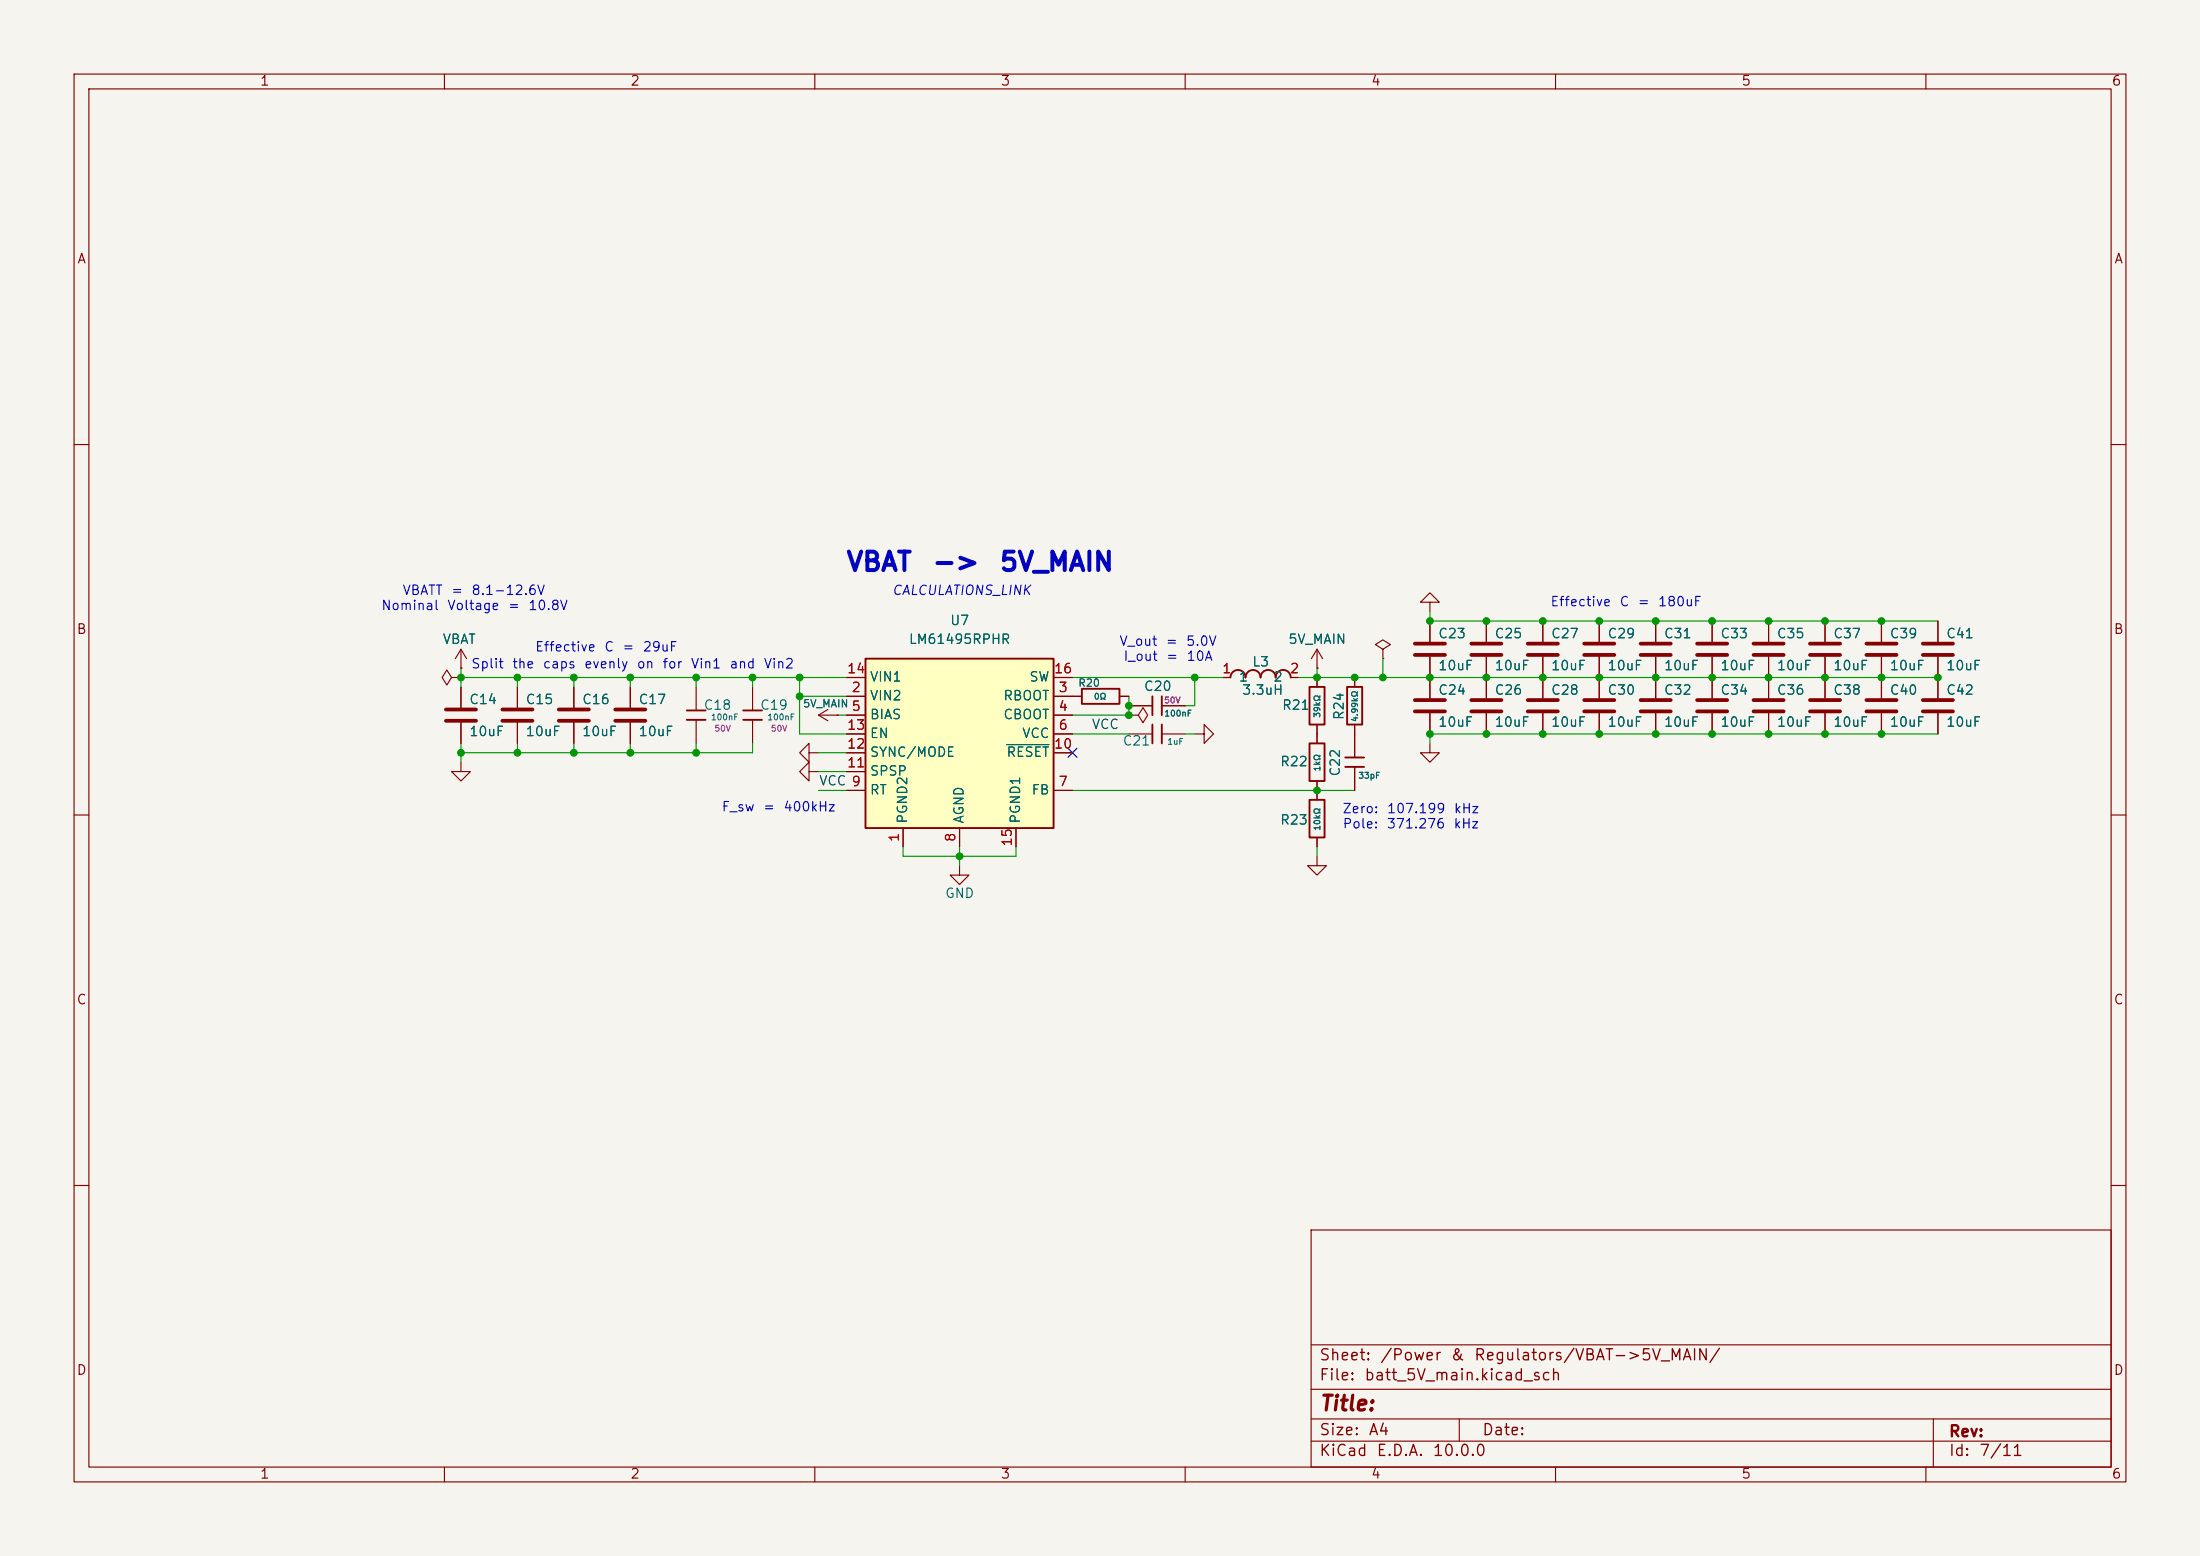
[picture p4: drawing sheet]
<svg xmlns="http://www.w3.org/2000/svg" width="297mm" height="210mm" viewBox="0 0 297 210" stroke-linecap="round" stroke-linejoin="round" font-family="sans-serif">
<path d="M0 0h297v210h-297z" fill="#f5f4ef" stroke="#f5f4ef" stroke-width=".14"/>
<g fill="none" stroke="#840000" stroke-width=".15">
<path d="M10 10h277v190h-277zM12 12h273v186h-273zM60 10v2M110 10v2M160 10v2M210 10v2M260 10v2M10 60h2M285 60h2M152.4 96.5h1.3l.6-1 .6 1-.6 1-.6-1M152.4 96.5h.1M246.4 91.4v2.8"/>
<path d="M246.4 96.3v2.8M10 110h2M109.2 104.1v-1.2l-1.3 1.2 1.3 1.3v-1.3h1.3M285 110h2M10 160h2M177 166h108v32h-108zM285 160h2M60 198v2M110 198v2M160 198v2M177 194.5h108M177 191.5h108"/>
<path d="M177 187.5h108M177 181.5h108M197 191.5v3M210 198v2M260 198v2M261 191.5v6.5"/>
</g>
<path d="M244.3 94.5h4.1M244.3 96h4.1" fill="none" stroke="#840000" stroke-width=".51"/>
<path d="M116.8 88.9h25.4v22.9h-25.4z" fill="#ffffc2"/>
<g fill="none" stroke="#840000" stroke-width=".25">
<path d="M92.7 97.2h2.5M92.7 95.9h2.5M100.3 97.2h2.6M100.3 95.9h2.6M116.8 88.9h25.4v22.9h-25.4zM146 93h5.1v2h-5.1zM155.6 94v2.5M155.6 97.8v2.5M156.8 94v2.5M156.8 97.8v2.5M166.1 91.4a1.01 1.01 0 0 1 1-1 1.01 1.01 0 0 1 1 1 1.01 1.01 0 0 1 1.1-1 1.01 1.01 0 0 1 1 1 1.02 1.02 0 0 1 1-1 1.02 1.02 0 0 1 1 1 1.01 1.01 0 0 1 1-1 1.01 1.01 0 0 1 1 1M176.8 92.7h2v5.1h-2z"/>
<path d="M181.9 92.7h2v5.1h-2zM176.8 108h2v5h-2zM176.8 100.3h2v5.1h-2zM181.6 102.2h2.5M181.6 103.5h2.5"/>
</g>
<g fill="none" stroke="#840000" stroke-width=".15">
<path d="M61 91.4l-.7-1-.6 1 .6 1.1 .7-1.1h1.2M62.2 91.4h.1M62.2 90.2h.1M62.2 87.6v2.6M62.2 92.7v2.8M62.2 97.5v2.8M62.2 87.6l-.7 1.3M62.2 87.6l.8 1.3M69.8 92.7v2.8M69.8 97.5v2.8M77.5 92.7v2.8M77.5 97.5v2.8"/>
<path d="M85.1 92.7v2.8M85.1 97.5v2.8M94 92.7v3.2M94 97.2v3.1M101.6 92.7v3.2M101.6 97.2v3.1M110.5 96.5h2.5M110.5 96.5l1.3 .8M111.8 95.8l-1.3 .7M113 96.5h.1M114.3 94h2.5M114.3 96.5h2.5"/>
<path d="M114.3 99.1h2.5M114.3 91.4h2.5M142.2 94h3.8M142.2 96.5h2.6M142.2 99.1h2.6M142.2 91.4h2.6M151.1 94h1.3M152.4 96.5h.1M152.4 99.1h3.2M152.4 95.3h3.2M156.8 99.1h3.2M156.8 95.3h3.2"/>
<path d="M161.3 99.1h1.3v-1.3l1.2 1.3-1.2 1.2v-1.2M165.1 91.4h1M174.2 91.4h1.1M177.8 90.2h.1M177.8 87.6v2.6M177.8 91.4v1.3M177.8 97.8v2.5M177.8 87.6l-.8 1.3M177.8 87.6l.8 1.3M182.9 91.4v1.3M182.9 97.8v4.4M186.7 87.6l1-.6-1-.6-1 .6 1 .6v1.3"/>
<path d="M186.7 88.9h.1M193 81.3h1.3l-1.3-1.3-1.2 1.3h1.2v1.3M193 83.8v2.8M193 88.6v5.6M193 96.3v2.8M200.7 83.8v2.8M200.7 88.6v5.6M200.7 96.3v2.8M208.3 83.8v2.8M208.3 88.6v5.6M208.3 96.3v2.8M215.9 83.8v2.8"/>
<path d="M215.9 88.6v5.6M215.9 96.3v2.8M223.5 83.8v2.8M223.5 88.6v5.6M223.5 96.3v2.8M231.1 83.8v2.8M231.1 88.6v5.6M231.1 96.3v2.8M238.8 83.8v2.8M238.8 88.6v5.6M238.8 96.3v2.8M246.4 83.8v2.8"/>
<path d="M246.4 88.6v5.6M246.4 96.3v2.8M254 83.8v2.8M254 88.6v5.6M254 96.3v2.8M261.6 83.8v2.8M261.6 88.6v5.6M261.6 96.3v2.8M62.2 102.9v1.2h1.3l-1.3 1.3-1.2-1.3h1.2M109.2 101.6v-1.3l-1.3 1.3 1.3 1.3v-1.3h1.3M114.3 106.7h2.5M114.3 101.6h2.5"/>
<path d="M114.3 104.1h2.5M121.9 111.8v2.5M129.5 116.8v1.3h1.3l-1.3 1.3-1.2-1.3h1.2M129.5 111.8v2.5M137.2 111.8v2.5M142.2 106.7h2.6M142.2 101.6h2.6M177.8 115.6v1.2h1.3l-1.3 1.3-1.3-1.3h1.3M177.8 105.4v2.6M177.8 113v1.3M182.9 103.5v3.2M193 100.3v1.3h1.3l-1.3 1.3-1.2-1.3h1.2"/>
</g>
<path d="M135.9 100.5h5.7" fill="none" stroke="#006464" stroke-width=".15"/>
<g fill="none" stroke="#840000" stroke-width=".51">
<path d="M60.2 95.8h4.1M60.2 97.3h4.1M67.8 95.8h4.1M67.8 97.3h4.1M75.4 95.8h4.1M75.4 97.3h4.1M83.1 95.8h4M83.1 97.3h4M191 94.5h4.1M191 96h4.1M191 86.9h4.1M191 88.4h4.1"/>
<path d="M198.6 94.5h4.1M198.6 96h4.1M198.6 86.9h4.1M198.6 88.4h4.1M206.2 94.5h4.1M206.2 96h4.1M206.2 86.9h4.1M206.2 88.4h4.1M213.9 94.5h4M213.9 96h4M213.9 86.9h4M213.9 88.4h4"/>
<path d="M221.5 94.5h4.1M221.5 96h4.1M221.5 86.9h4.1M221.5 88.4h4.1M229.1 94.5h4.1M229.1 96h4.1M229.1 86.9h4.1M229.1 88.4h4.1M236.7 94.5h4.1M236.7 96h4.1M236.7 86.9h4.1M236.7 88.4h4.1"/>
<path d="M244.3 86.9h4.1M244.3 88.4h4.1M252 94.5h4M252 96h4M252 86.9h4M252 88.4h4M259.6 94.5h4.1M259.6 96h4.1M259.6 86.9h4.1M259.6 88.4h4.1"/>
</g>
<g fill="none" stroke="#009600" stroke-width=".15">
<path d="M62.2 91.4h52.1M62.2 90.2v2.5M69.8 91.4v1.3M77.5 91.4v1.3M85.1 91.4v1.3M94 91.4v1.3M101.6 91.4v1.3M107.9 91.4v7.7h6.4M107.9 94h6.4M113 96.5h1.3M144.8 91.4h20.3M144.8 99.1h7.6"/>
<path d="M152.4 94v2.5h-7.6M160 99.1h1.3M161.3 91.4v3.9h-1.3M175.3 91.4h86.3M177.8 90.2v1.2M186.7 88.9v2.5M193 82.6v1.2h68.6M261.6 99.1h-68.6v1.2M62.2 100.3v2.6M69.8 100.3v1.3M77.5 100.3v1.3M85.1 100.3v1.3"/>
<path d="M94 100.3v1.3M101.6 100.3v1.3h-39.4M110.5 106.7h3.8M110.5 101.6h3.8M110.5 104.1h3.8M121.9 114.3v1.3h15.3v-1.3M129.5 114.3v2.5M144.8 106.7h38.1M177.8 114.3v1.3"/>
</g>
<path d="M144.2 101l1.2 1.2M145.4 101l-1.2 1.2" fill="none" stroke="#000084" stroke-width=".15"/>
<g fill="#009600" stroke="#009600" stroke-width=".14">
<circle cx="107.9" cy="91.4" r=".46"/>
<circle cx="107.9" cy="94" r=".46"/>
<circle cx="129.5" cy="115.6" r=".46"/>
<circle cx="182.9" cy="91.4" r=".46"/>
<circle cx="193" cy="91.4" r=".46"/>
<circle cx="200.7" cy="83.8" r=".46"/>
<circle cx="193" cy="83.8" r=".46"/>
<circle cx="186.7" cy="91.4" r=".46"/>
<circle cx="200.7" cy="99.1" r=".46"/>
<circle cx="193" cy="99.1" r=".46"/>
<circle cx="177.8" cy="106.7" r=".46"/>
<circle cx="238.8" cy="91.4" r=".46"/>
<circle cx="238.8" cy="83.8" r=".46"/>
<circle cx="246.4" cy="91.4" r=".46"/>
<circle cx="254" cy="83.8" r=".46"/>
<circle cx="246.4" cy="83.8" r=".46"/>
<circle cx="254" cy="99.1" r=".46"/>
<circle cx="261.6" cy="91.4" r=".46"/>
<circle cx="238.8" cy="99.1" r=".46"/>
<circle cx="231.1" cy="99.1" r=".46"/>
<circle cx="246.4" cy="99.1" r=".46"/>
<circle cx="231.1" cy="83.8" r=".46"/>
<circle cx="231.1" cy="91.4" r=".46"/>
<circle cx="254" cy="91.4" r=".46"/>
<circle cx="85.1" cy="91.4" r=".46"/>
<circle cx="77.5" cy="91.4" r=".46"/>
<circle cx="94" cy="101.6" r=".46"/>
<circle cx="94" cy="91.4" r=".46"/>
<circle cx="101.6" cy="91.4" r=".46"/>
<circle cx="85.1" cy="101.6" r=".46"/>
<circle cx="69.8" cy="91.4" r=".46"/>
<circle cx="62.2" cy="101.6" r=".46"/>
<circle cx="77.5" cy="101.6" r=".46"/>
<circle cx="69.8" cy="101.6" r=".46"/>
<circle cx="62.2" cy="91.4" r=".46"/>
<circle cx="223.5" cy="83.8" r=".46"/>
<circle cx="223.5" cy="91.4" r=".46"/>
<circle cx="223.5" cy="99.1" r=".46"/>
<circle cx="208.3" cy="91.4" r=".46"/>
<circle cx="200.7" cy="91.4" r=".46"/>
<circle cx="208.3" cy="83.8" r=".46"/>
<circle cx="215.9" cy="91.4" r=".46"/>
<circle cx="215.9" cy="99.1" r=".46"/>
<circle cx="208.3" cy="99.1" r=".46"/>
<circle cx="215.9" cy="83.8" r=".46"/>
<circle cx="161.3" cy="91.4" r=".46"/>
<circle cx="152.4" cy="96.5" r=".46"/>
<circle cx="152.4" cy="95.3" r=".46"/>
<circle cx="177.8" cy="91.4" r=".46"/>
</g>
<g font-size="2.5" fill="#0000c2">
<text x="114.1" y="77.7">VBAT</text>
<text x="125.7" y="77.7">-&gt;</text>
<text x="134.8" y="77.7">5V_MAIN</text>
</g>
<text font-size="2" fill="#840000" x="178" y="190.9">Title:</text>
<g font-size="1.5" fill="#840000">
<text x="178" y="184">Sheet:</text>
<text x="186.2" y="184">/Power</text>
<text x="195.7" y="184">&amp;</text>
<text x="198.9" y="184">Regulators/VBAT-&gt;5V_MAIN/</text>
<text x="178" y="186.7">File:</text>
<text x="184.1" y="186.7">batt_5V_main.kicad_sch</text>
<text x="178" y="196.9">KiCad</text>
<text x="178" y="194.1">Size:</text>
<text x="184.7" y="194.1">A4</text>
<text x="185.7" y="196.9">E.D.A.</text>
<text x="193.3" y="196.9">10.0.0</text>
<text x="200" y="194.1">Date:</text>
<text x="263" y="194.3">Rev:</text>
<text x="263" y="196.9">Id:</text>
<text x="267.1" y="196.9">7/11</text>
</g>
<g font-size="1.3" fill="#840000">
<text x="35" y="11.9">1</text>
<text x="85" y="11.9">2</text>
<text x="135" y="11.9">3</text>
<text x="185" y="11.9">4</text>
<text x="235" y="11.9">5</text>
<text x="285" y="11.9">6</text>
<text x="10.3" y="35.9">A</text>
<text x="285.3" y="35.9">A</text>
<text x="10.3" y="85.9">B</text>
<text x="285.3" y="85.9">B</text>
<text x="10.3" y="135.9">C</text>
<text x="285.3" y="135.9">C</text>
<text x="10.3" y="185.9">D</text>
<text x="285.3" y="185.9">D</text>
<text x="35" y="199.9">1</text>
<text x="85" y="199.9">2</text>
<text x="135" y="199.9">3</text>
<text x="185" y="199.9">4</text>
<text x="235" y="199.9">5</text>
<text x="285" y="199.9">6</text>
</g>
<g font-size="1.3" fill="#0000c2">
<text x="51.4" y="82.7">Nominal</text>
<text x="54.2" y="80.6">VBATT</text>
<text x="60.3" y="82.7">Voltage</text>
<text x="60.8" y="80.6">=</text>
<text x="63.5" y="80.6">8.1-12.6V</text>
<text x="68.5" y="82.7">=</text>
<text x="71.2" y="82.7">10.8V</text>
<text x="120.3" y="80.6">CALCULATIONS_LINK</text>
<text x="209.2" y="82.1">Effective</text>
<text x="218.5" y="82.1">C</text>
<text x="221" y="82.1">=</text>
<text x="223.7" y="82.1">180uF</text>
<text x="72.1" y="88.2">Effective</text>
<text x="81.5" y="88.2">C</text>
<text x="83.9" y="88.2">=</text>
<text x="86.7" y="88.2">29uF</text>
<text x="151" y="87.5">V_out</text>
<text x="151.6" y="89.5">I_out</text>
<text x="157.3" y="87.5">=</text>
<text x="157.3" y="89.5">=</text>
<text x="160" y="87.5">5.0V</text>
<text x="160.1" y="89.5">10A</text>
<text x="63.5" y="90.5">Split</text>
<text x="69.1" y="90.5">the</text>
<text x="73.2" y="90.5">caps</text>
<text x="78.8" y="90.5">evenly</text>
<text x="85.9" y="90.5">on</text>
<text x="89.3" y="90.5">for</text>
<text x="93.2" y="90.5">Vin1</text>
<text x="98.4" y="90.5">and</text>
<text x="103" y="90.5">Vin2</text>
<text x="97.3" y="109.8">F_sw</text>
<text x="102.9" y="109.8">=</text>
<text x="105.7" y="109.8">400kHz</text>
<text x="181.1" y="110.1">Zero:</text>
<text x="181.2" y="112.1">Pole:</text>
<text x="187.1" y="112.1">371.276</text>
<text x="187.1" y="110.1">107.199</text>
<text x="196.1" y="112.1">kHz</text>
<text x="196.2" y="110.1">kHz</text>
</g>
<g font-size="1.3" fill="#006464">
<text x="59.7" y="87.2">VBAT</text>
<text x="122.6" y="87.2">LM61495RPHR</text>
<text x="128.2" y="84.7">U7</text>
<text x="173.8" y="87.2">5V_MAIN</text>
<text x="194.1" y="86.5">C23</text>
<text x="201.7" y="86.5">C25</text>
<text x="209.3" y="86.5">C27</text>
<text x="216.9" y="86.5">C29</text>
<text x="224.5" y="86.5">C31</text>
<text x="232.2" y="86.5">C33</text>
<text x="239.8" y="86.5">C35</text>
<text x="247.4" y="86.5">C37</text>
<text x="255" y="86.5">C39</text>
<text x="262.6" y="86.5">C41</text>
<text x="63.3" y="95.4">C14</text>
<text x="70.9" y="95.4">C15</text>
<text x="78.5" y="95.4">C16</text>
<text x="86.1" y="95.4">C17</text>
<text x="117.3" y="94.8">VIN2</text>
<text x="117.3" y="92.3">VIN1</text>
<text x="135.4" y="94.8">RBOOT</text>
<text x="138.9" y="92.3">SW</text>
<text x="154.3" y="93.6">C20</text>
<text x="167.1" y="92.3">1</text>
<text x="167.6" y="94.1">3.3uH</text>
<text x="169" y="90.3">L3</text>
<text x="171.8" y="92.3">2</text>
<text x="194.1" y="90.8">10uF</text>
<text x="194.1" y="94.1">C24</text>
<text x="201.7" y="90.8">10uF</text>
<text x="201.7" y="94.1">C26</text>
<text x="209.3" y="94.1">C28</text>
<text x="209.3" y="90.8">10uF</text>
<text x="216.9" y="94.1">C30</text>
<text x="216.9" y="90.8">10uF</text>
<text x="224.5" y="94.1">C32</text>
<text x="224.5" y="90.8">10uF</text>
<text x="232.2" y="90.8">10uF</text>
<text x="232.2" y="94.1">C34</text>
<text x="239.8" y="90.8">10uF</text>
<text x="239.8" y="94.1">C36</text>
<text x="247.4" y="94.1">C38</text>
<text x="247.4" y="90.8">10uF</text>
<text x="255" y="94.1">C40</text>
<text x="255" y="90.8">10uF</text>
<text x="262.6" y="94.1">C42</text>
<text x="262.6" y="90.8">10uF</text>
<text x="63.3" y="99.7">10uF</text>
<text x="70.9" y="99.7">10uF</text>
<text x="78.5" y="99.7">10uF</text>
<text x="86.1" y="99.7">10uF</text>
<text x="94.9" y="96.1">C18</text>
<text x="102.5" y="96.1">C19</text>
<text x="117.3" y="97.4">BIAS</text>
<text x="117.3" y="99.9">EN</text>
<text x="135.4" y="97.4">CBOOT</text>
<text x="137.9" y="99.9">VCC</text>
<text x="151.5" y="100.9">C21</text>
<text x="173" y="96.1">R21</text>
<text x="181.7" y="97.3" transform="rotate(-90 181.7 97.3)">R24</text>
<text x="194.1" y="98.4">10uF</text>
<text x="201.7" y="98.4">10uF</text>
<text x="209.3" y="98.4">10uF</text>
<text x="216.9" y="98.4">10uF</text>
<text x="224.5" y="98.4">10uF</text>
<text x="232.2" y="98.4">10uF</text>
<text x="239.8" y="98.4">10uF</text>
<text x="247.4" y="98.4">10uF</text>
<text x="255" y="98.4">10uF</text>
<text x="262.6" y="98.4">10uF</text>
<text x="117.3" y="107.5">RT</text>
<text x="117.3" y="105">SPSP</text>
<text x="117.3" y="102.5">SYNC/MODE</text>
<text x="135.8" y="102.5">RESET</text>
<text x="139.2" y="107.5">FB</text>
<text x="172.7" y="103.7">R22</text>
<text x="181.2" y="104.9" transform="rotate(-90 181.2 104.9)">C22</text>
<text x="122.8" y="111.3" transform="rotate(-90 122.8 111.3)">PGND2</text>
<text x="130.4" y="111.3" transform="rotate(-90 130.4 111.3)">AGND</text>
<text x="138" y="111.3" transform="rotate(-90 138 111.3)">PGND1</text>
<text x="172.7" y="111.6">R23</text>
<text x="127.5" y="121.5">GND</text>
</g>
<g font-size="1.3" fill="#a90000">
<text x="114.3" y="91.2">14</text>
<text x="114.9" y="93.7">2</text>
<text x="142.2" y="91.2">16</text>
<text x="142.8" y="93.7">3</text>
<text x="164.9" y="91.2">1</text>
<text x="174" y="91.2">2</text>
<text x="114.3" y="101.3">12</text>
<text x="114.3" y="98.8">13</text>
<text x="114.9" y="96.3">5</text>
<text x="142.2" y="101.3">10</text>
<text x="142.8" y="96.3">4</text>
<text x="142.8" y="98.8">6</text>
<text x="114.3" y="103.9">11</text>
<text x="114.9" y="106.4">9</text>
<text x="142.8" y="106.4">7</text>
<text x="121.7" y="113.7" transform="rotate(-90 121.7 113.7)">1</text>
<text x="129.3" y="113.7" transform="rotate(-90 129.3 113.7)">8</text>
<text x="136.9" y="114.3" transform="rotate(-90 136.9 114.3)">15</text>
</g>
<g font-size="1.3" fill="#0f0f0f">
<text x="147.3" y="98.7">VCC</text>
<text x="110.5" y="106.3">VCC 9</text>
</g>
<g font-size="1" fill="#006464">
<text x="108.3" y="95.7">5V_MAIN</text>
<text x="145.5" y="92.9">R20</text>
</g>
<g font-size=".8" fill="#006464">
<text x="147.6" y="94.6">0Ω</text>
<text x="95.9" y="97.4">100nF</text>
<text x="103.5" y="97.4">100nF</text>
<text x="157.1" y="96.9">100nF</text>
<text x="157.5" y="100.7">1uF</text>
<text x="178.4" y="96.9" transform="rotate(-90 178.4 96.9)">39kΩ</text>
<text x="183.5" y="97.5" transform="rotate(-90 183.5 97.5)">4.99kΩ</text>
<text x="178.4" y="104.2" transform="rotate(-90 178.4 104.2)">1kΩ</text>
<text x="183.3" y="105.3">33pF</text>
<text x="178.4" y="112.2" transform="rotate(-90 178.4 112.2)">10kΩ</text>
</g>
<g font-size=".8" fill="#840084">
<text x="157.1" y="95.1">50V</text>
<text x="96.4" y="98.9">50V</text>
<text x="104" y="98.9">50V</text>
</g>
</svg>
